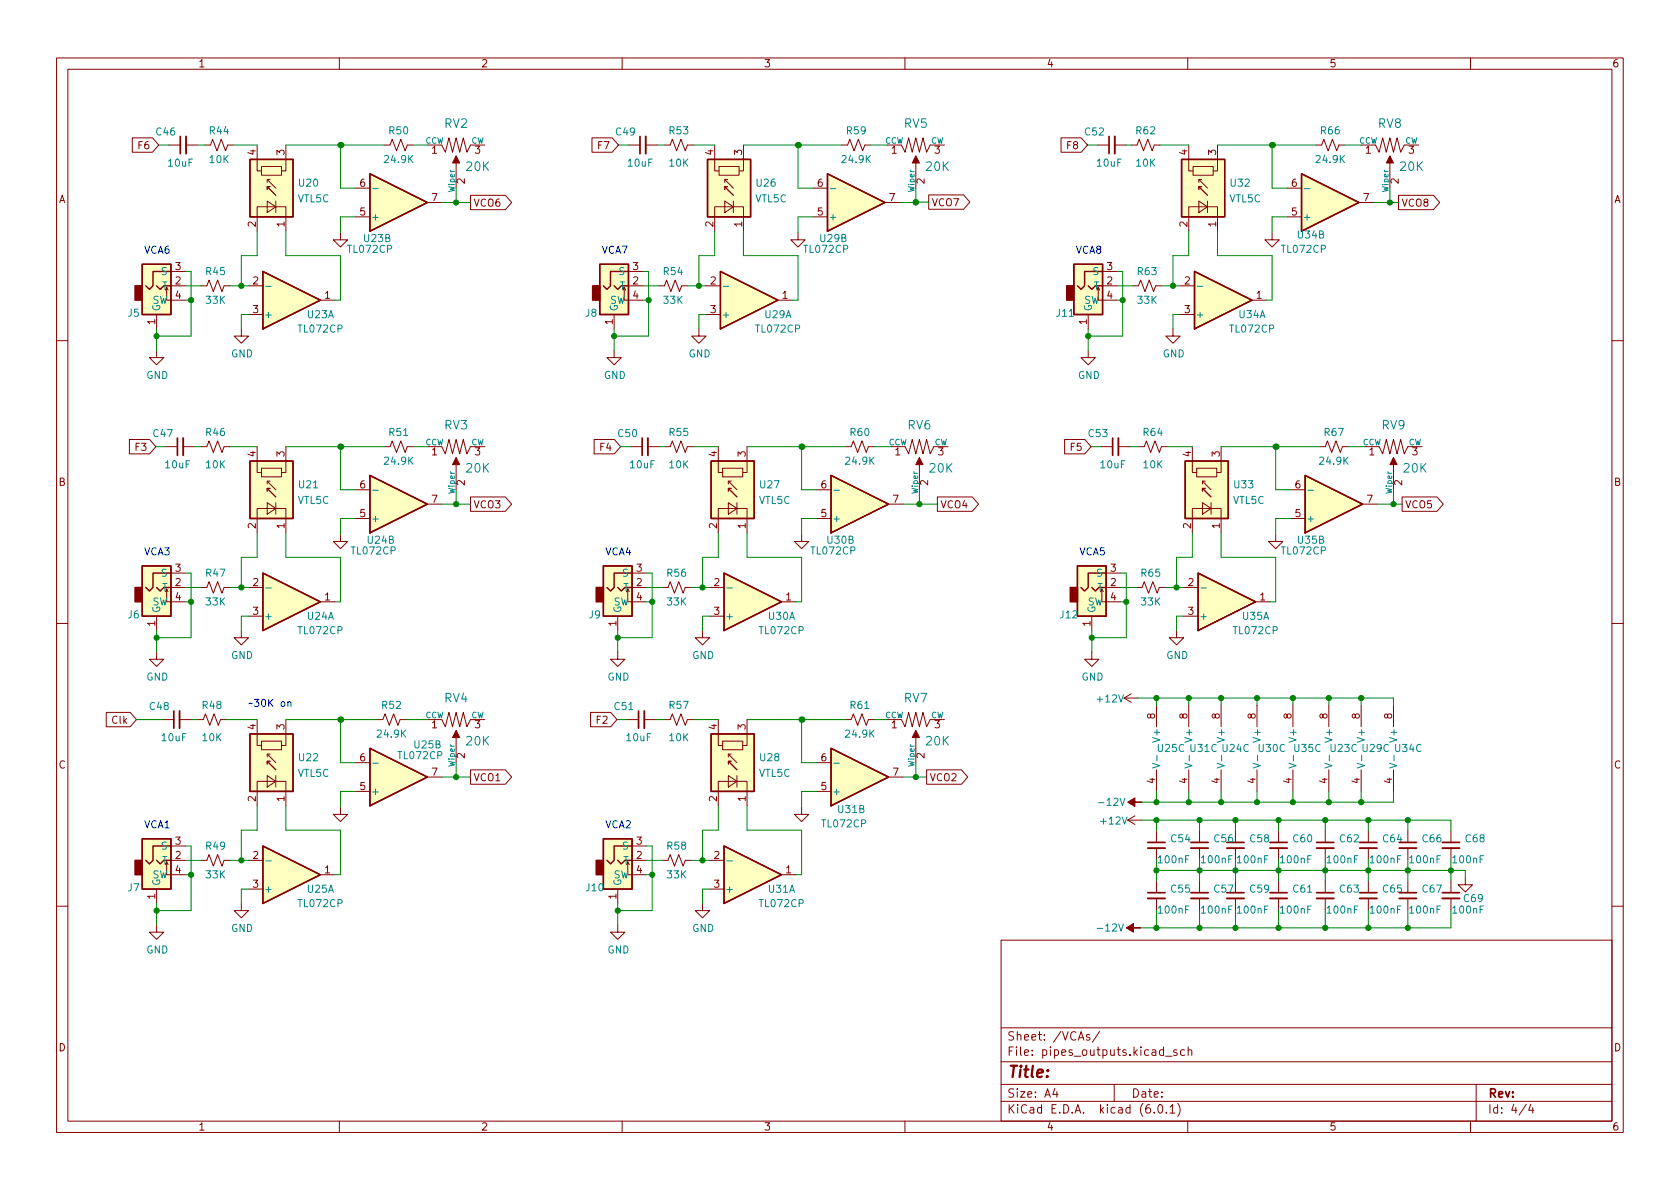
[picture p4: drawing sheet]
<svg xmlns="http://www.w3.org/2000/svg" width="297mm" height="210mm" viewBox="0 0 297 210" stroke-linecap="round" stroke-linejoin="round" font-family="sans-serif">
<g fill="none" stroke="#840000" stroke-width=".18">
<path d="M10 10.2h277v190.1h-277zM12 12.2h273v186.1h-273zM60 10.2v2M110 10.2v2M160 10.2v2M210 10.2v2M260 10.2v2M23.4 24.4h3.6l1.1 1.2-1.1 1.3h-3.6zM29.8 25.6h2.1M32.9 25.6h2M36.2 25.6h1l.4-1 .8 2.1 .7-2.1 .8 2.1 .4-1.1h1M45.5 25.6v4.6h.7"/>
<path d="M46.2 29.5h3.6v1.5h-3.6zM47.2 35.6l1.6 1-1.6 1zM47.2 33l1.6 1.5M47.2 31.7l1.6 1.6M47.8 33h-.6v.5M47.8 31.7h-.6v.6M48.8 35.6v2M50.5 25.6v4.6h-.7M62.9 38.3h2.5M62.9 33.3h2.5M67.9 25.6h1.1l.3-1 .8 2.1 .8-2.1 .7 2.1 .4-1.1h1M75.6 25.6h2.5l.6 1.3 .7-2.5 .6 2.5 .6-2.5 .7 2.5 .6-2.5 .6 2.5 .7-1.3h2.5"/>
<path d="M75.6 35.8h2.5M80.6 28.8v4.5M83.2 34.5h6.2l1.1 1.3-1.1 1.3h-6.2zM104.7 24.4h3.5l1.1 1.2-1.1 1.3h-3.5zM111.1 25.6h2.1M114.2 25.6h2M117.5 25.6h1l.4-1 .7 2.1 .8-2.1 .8 2.1 .3-1.1h1.1M126.4 25.6v4.6h.7M127.1 29.5h3.6v1.5h-3.6zM128.1 35.6l1.6 1-1.6 1zM128.1 33l1.6 1.5M128.1 31.7l1.6 1.6"/>
<path d="M128.7 33h-.6v.5M128.7 31.7h-.6v.6M129.7 35.6v2M131.4 25.6v4.6h-.7M143.8 38.3h2.5M143.8 33.3h2.5M148.8 25.6h1.1l.3-1 .8 2.1 .8-2.1 .7 2.1 .4-1.1h1M156.5 35.8h2.5M156.8 25.6h2.6l.6 1.3 .7-2.5 .6 2.5 .6-2.5 .7 2.5 .6-2.5 .6 2.5 .7-1.3h2.5M161.9 28.8v4.5M164.2 34.5h6.2l1.1 1.2-1.1 1.3h-6.2zM187.6 24.4h3.6l1.1 1.2-1.1 1.3h-3.6z"/>
<path d="M194.1 25.6h2M197.1 25.6h2M200 25.6h1l.4-1 .8 2.1 .7-2.1 .8 2.1 .4-1.1h1M210.2 25.6v4.6h.7M210.9 29.5h3.6v1.5h-3.6zM212 35.6l1.5 1-1.5 1zM212 33l1.5 1.5M212 31.7l1.5 1.6M212.5 33h-.5v.5M212.5 31.7h-.5v.6M213.5 35.6v2M215.3 25.6v4.6h-.8"/>
<path d="M227.6 38.3h2.5M227.6 33.3h2.5M232.7 25.6h1l.4-1 .7 2.1 .8-2.1 .7 2.1 .4-1.1h1M240.3 35.8h2.5M240.7 25.6h2.5l.6 1.3 .7-2.5 .6 2.5 .6-2.5 .7 2.5 .6-2.5 .6 2.5 .7-1.3h2.5M245.7 28.8v4.5M247.3 34.5h6.1l1.1 1.3-1.1 1.3h-6.1zM27.7 55.6v2.6M29.2 51.3l.3-.5v2.3h3.3M30.2 50.5h2.6M30.2 48h2.6M35.6 50.5h1l.4-1 .7 2.1 .8-2.1 .7 2.1 .4-1.1h1"/>
<path d="M42.7 58.2v1.2h1.2l-1.2 1.3-1.3-1.3h1.3M43.9 50.5h2.6M43.9 55.6h2.6M45.5 40.9v-4.3h5v4.3M56.6 53.1h2.6M60.2 41.1v1.3h1.3l-1.3 1.3-1.3-1.3h1.3M108.6 55.6v2.6M110.1 51.3l.3-.5v2.3h3.3M111.1 50.5h2.6M111.1 48h2.6M116.5 50.5h1l.4-1 .7 2.1 .8-2.1 .7 2.1 .4-1.1h1M123.6 58.2v1.2h1.2l-1.2 1.3-1.3-1.3h1.3"/>
<path d="M124.8 50.5h2.6M124.8 55.6h2.6M126.4 40.9v-4.3h5v4.3M137.5 53.1h2.6M141.1 41.1v1.3h1.3l-1.3 1.3-1.3-1.3h1.3M192.4 55.6v2.6M193.9 51.3l.3-.5v2.3h3.3M194.9 50.5h2.6M194.9 48h2.6M200.3 50.5h1l.4-1 .7 2.1 .8-2.1 .8 2.1 .3-1.1h1.1M207.4 58.2v1.2h1.3l-1.3 1.3-1.3-1.3h1.3M208.7 50.5h2.5"/>
<path d="M208.7 55.6h2.5M210.2 40.9v-4.3h5.1v4.3M221.4 53.1h2.5M224.9 41.1v1.3h1.3l-1.3 1.3-1.3-1.3h1.3M10 60.2h2M22.9 77.7h3.5l1.2 1.3-1.2 1.3h-3.5zM27.7 62v1.2h1.3l-1.3 1.3-1.3-1.3h1.3M29.3 79h2.1M32.4 79h2M35.6 79h1l.4-1 .7 2 .8-2 .7 2 .4-1h1M45.5 79v4.6h.7M50.5 79v4.6h-.7"/>
<path d="M67.9 79h1.1l.3-1 .8 2 .8-2 .7 2 .4-1h1M75.6 79h2.5l.6 1.3 .7-2.6 .6 2.6 .6-2.6 .7 2.6 .6-2.6 .6 2.6 .7-1.3h2.5M105 77.7h3.6l1.1 1.3-1.1 1.3h-3.6zM108.6 62v1.2h1.3l-1.3 1.3-1.3-1.3h1.3M111.5 79h2M114.6 79h2M117.5 79h1l.4-1 .7 2 .8-2 .8 2 .3-1h1.1M127 79v4.6h.8M132.1 79v4.6h-.8M149.5 79h1l.4-1 .7 2 .8-2 .8 2 .3-1h1.1M157.5 79h2.5l.7 1.3 .6-2.6 .6 2.6 .7-2.6 .6 2.6 .6-2.6 .7 2.6 .6-1.3h2.5M188.2 77.7h3.6l1.1 1.3-1.1 1.3h-3.6z"/>
<path d="M192.4 62v1.2h1.3l-1.3 1.3-1.3-1.3h1.3M194.7 79h2M197.7 79h2.1M201.3 79h1l.4-1 .8 2 .7-2 .8 2 .4-1h1M210.8 79v4.6h.8M215.9 79v4.6h-.8M233.3 79h1l.4-1 .8 2 .7-2 .8 2 .4-1h1M241.3 79h2.5l.7 1.3 .6-2.6 .6 2.6 .7-2.6 .6 2.6 .6-2.6 .7 2.6 .6-1.3h2.6M285 60.2h2M45.5 94.2v-4.3h5v4.3M46.2 82.8h3.6v1.5h-3.6zM47.2 88.9l1.6 1-1.6 1z"/>
<path d="M47.2 86.4l1.6 1.5M47.2 85.1l1.6 1.5M47.8 86.4h-.6v.5M47.8 85.1h-.6v.5M48.8 88.9v2M60.2 94.5v1.3h1.3l-1.3 1.2-1.3-1.2h1.3M62.9 91.7h2.5M62.9 86.6h2.5M75.6 89.1h2.5M80.6 82.2v4.4M83.2 87.9h6.2l1.1 1.2-1.1 1.3h-6.2zM127 94.2v-4.3h5.1v4.3"/>
<path d="M127.8 82.8h3.5v1.5h-3.5zM128.8 88.9l1.5 1-1.5 1zM128.8 86.4l1.5 1.5M128.8 85.1l1.5 1.5M129.3 86.4h-.5v.5M129.3 85.1h-.5v.5M130.3 88.9v2M141.7 94.5v1.3h1.3l-1.3 1.2-1.2-1.2h1.2M144.4 91.7h2.5M144.4 86.6h2.5M157.1 89.1h2.5M162.6 82.2v4.4"/>
<path d="M165.7 87.9h6.2l1.1 1.2-1.1 1.3h-6.2zM210.8 94.2v-4.3h5.1v4.3M211.6 82.8h3.5v1.5h-3.5zM212.6 88.9l1.5 1-1.5 1zM212.6 86.4l1.5 1.5M212.6 85.1l1.5 1.5M213.1 86.4h-.5v.5M213.1 85.1h-.5v.5M214.1 88.9v2M225.6 94.5v1.3h1.2l-1.2 1.2-1.3-1.2h1.3M228.2 91.7h2.6M228.2 86.6h2.6"/>
<path d="M240.9 89.1h2.6M246.4 82.2v4.4M247.9 87.9h6.2l1.1 1.2-1.1 1.3h-6.2zM10 110.2h2M27.7 115.3v1.3h1.3l-1.3 1.3-1.3-1.3h1.3M27.7 109v2.5M29.2 104.6l.3-.5v2.3h3.3M30.2 103.9h2.6M30.2 101.3h2.6M35.6 103.9h1l.4-1 .7 2 .8-2 .7 2 .4-1h1M42.7 111.5v1.3h1.2l-1.2 1.2-1.3-1.2h1.3M43.9 103.9h2.6"/>
<path d="M43.9 109h2.6M56.6 106.4h2.6M109.2 115.3v1.3h1.3l-1.3 1.3-1.3-1.3h1.3M109.2 109v2.5M110.7 104.6l.3-.5v2.3h3.3M111.8 103.9h2.5M111.8 101.3h2.5M117.1 103.9h1l.4-1 .8 2 .7-2 .8 2 .4-1h1M124.2 111.5v1.3h1.3l-1.3 1.2-1.3-1.2h1.3M125.5 103.9h2.5M125.5 109h2.5M138.2 106.4h2.5"/>
<path d="M193 115.3v1.3h1.3l-1.3 1.3-1.2-1.3h1.2M193 109v2.5M194.6 104.6l.2-.5v2.3h3.3M195.6 103.9h2.5M195.6 101.3h2.5M200.9 103.9h1l.4-1 .8 2 .7-2 .8 2 .4-1h1M208 111.5v1.3h1.3l-1.3 1.2-1.2-1.2h1.2M209.3 103.9h2.5M209.3 109h2.5M222 106.4h2.5M285 110.2h2M18.8 126h4.2l1.1 1.2-1.1 1.3h-4.2z"/>
<path d="M28.7 127.2h2M31.7 127.2h2.1M34.9 127.2h1l.4-1 .8 2.1 .7-2.1 .8 2.1 .4-1.1h1M45.5 127.2v4.6h.7M46.2 131.1h3.6v1.5h-3.6zM47.2 137.2l1.6 1-1.6 1zM47.2 134.6l1.6 1.5M47.2 133.3l1.6 1.6M47.8 134.6h-.6v.5M47.8 133.3h-.6v.6M48.8 137.2v2M50.5 127.2v4.6h-.7"/>
<path d="M62.9 139.9h2.5M62.9 134.9h2.5M66.7 127.2h1l.4-1 .7 2.1 .8-2.1 .8 2.1 .3-1.1h1.1M75.6 127.2h2.5l.6 1.3 .7-2.5 .6 2.5 .6-2.5 .7 2.5 .6-2.5 .6 2.5 .7-1.3h2.5M75.6 137.4h2.5M80.6 130.4v4.5M83.2 136.1h6.2l1.1 1.3-1.1 1.3h-6.2zM104.4 126h3.6l1.1 1.2-1.1 1.3h-3.6zM110.9 127.2h2M113.9 127.2h2.1M117.5 127.2h1l.4-1 .7 2.1 .8-2.1 .8 2.1 .3-1.1h1.1M127 127.2v4.6h.8"/>
<path d="M127.8 131.1h3.5v1.5h-3.5zM128.8 137.2l1.5 1-1.5 1zM128.8 134.6l1.5 1.5M128.8 133.3l1.5 1.6M129.3 134.6h-.5v.5M129.3 133.3h-.5v.6M130.3 137.2v2M132.1 127.2v4.6h-.8M144.4 139.9h2.5M144.4 134.9h2.5M149.5 127.2h1l.4-1 .7 2.1 .8-2.1 .8 2.1 .3-1.1h1.1M156.8 127.2h2.6l.6 1.3 .7-2.5 .6 2.5 .6-2.5 .7 2.5 .6-2.5 .6 2.5 .7-1.3h2.5"/>
<path d="M157.1 137.4h2.5M161.9 130.4v4.5M163.8 136.1h6.2l1.1 1.3-1.1 1.3h-6.2zM198.8 123.4l1.2 .8M198.8 123.4h2.5M200 122.7l-1.2 .7M204.5 124.7v3.8M204.5 136.1v3.8M210.2 124.7v3.8M210.2 136.1v3.8M215.9 124.7v3.8M215.9 136.1v3.8"/>
<path d="M222.2 124.7v3.8M222.2 136.1v3.8M228.6 124.7v3.8M228.6 136.1v3.8M234.9 124.7v3.8M234.9 136.1v3.8M240.7 124.7v3.8M240.7 136.1v3.8M246.4 124.7v3.8M246.4 136.1v3.8M27.7 157.2v2.6M29.2 152.9l.3-.5v2.3h3.3"/>
<path d="M30.2 152.1h2.6M30.2 149.6h2.6M35.6 152.1h1l.4-1 .7 2.1 .8-2.1 .7 2.1 .4-1.1h1M42.7 159.8v1.2h1.2l-1.2 1.3-1.3-1.3h1.3M43.9 152.1h2.6M43.9 157.2h2.6M45.5 142.5v-4.3h5v4.3M56.6 154.7h2.6M60.2 142.7v1.3h1.3l-1.3 1.3-1.3-1.3h1.3M109.2 157.2v2.6M110.7 152.9l.3-.5v2.3h3.3M111.8 152.1h2.5"/>
<path d="M111.8 149.6h2.5M117.1 152.1h1l.4-1 .8 2.1 .7-2.1 .8 2.1 .4-1.1h1M124.2 159.8v1.2h1.3l-1.3 1.3-1.3-1.3h1.3M125.5 152.1h2.5M125.5 157.2h2.5M127 142.5v-4.3h5.1v4.3M138.2 154.7h2.5M141.7 142.7v1.3h1.3l-1.3 1.3-1.2-1.3h1.2M199.4 145l1.3 .8M199.4 145h2.5M200.7 144.3l-1.3 .7M204.5 146.9v2.1"/>
<path d="M204.5 150v2M204.5 155.8v2.1M204.5 158.9v2M212.1 146.9v2.1M212.1 150v2M212.1 155.8v2.1M212.1 158.9v2M218.4 146.9v2.1M218.4 150v2M218.4 155.8v2.1M218.4 158.9v2M226.1 146.9v2.1"/>
<path d="M226.1 150v2M226.1 155.8v2.1M226.1 158.9v2M234.3 146.9v2.1M234.3 150v2M234.3 155.8v2.1M234.3 158.9v2M241.9 146.9v2.1M241.9 150v2M241.9 155.8v2.1M241.9 158.9v2M248.9 146.9v2.1"/>
<path d="M248.9 150v2M248.9 155.8v2.1M248.9 158.9v2M256.5 146.9v2.1M256.5 150v2M256.5 155.8v2.1M256.5 158.9v2M259.1 155.2v1.3h1.2l-1.2 1.2-1.3-1.2h1.3M10 160.2h2M27.7 163.6v1.2h1.3l-1.3 1.3-1.3-1.3h1.3M109.2 163.6v1.2h1.3l-1.3 1.3-1.3-1.3h1.3M177 166.3h108v32h-108z"/>
<path d="M285 160.2h2M60 198.3v2M110 198.3v2M160 198.3v2M177 194.8h108M177 191.8h108M177 187.8h108M177 181.8h108M186.5 192.5l-.4 1h1M186.9 193v1M192.6 183l-.3-.1-.2 .2v.3l.5 .1v.4h-.5M194.4 182.4l-1.3 1.9"/>
<path d="M197 191.8v3M204.1 196.7v.1M204.9 195.4l.2-.1a.81 .81 0 0 1 .6 .7 .81 .81 0 0 1-.3 .8h-.2a.81 .81 0 0 1-.6-.6 .81 .81 0 0 1 .3-.8zM206.1 186.8h1.1M206.2 196.7v.1M206.9 195.8l.4-.5v1.5M206.9 196.8h.8M208.1 185.7l-.4-.1-.2 .2 .1 .3 .5 .1v.4h-.6M208.2 195.1a1.72 1.72 0 0 1 0 2.3M209.4 185.7l-.4-.1-.3 .3v.4l.2 .3h.5M210 198.3v2M210.1 185.8l.2-.2 .3 .1 .1 .9"/>
<path d="M210.1 185.1v1.5M260 198.3v2M261 191.8v6.5M269.9 195.3l-1.3 1.9M270.6 195.3l-.3 1h.9M271 195.8v1"/>
</g>
<g fill="none" stroke="#008484" stroke-width=".18">
<path d="M65.9 33.4h1M146.8 33.4h1M230.6 33.4h1M47 50.6h1M127.9 50.6h1M211.7 50.6h1M65.9 86.7h1M147.4 86.7h1M231.3 86.7h.9M47 104h1M128.5 104h1M212.3 104h1"/>
<path d="M65.9 135h1M147.4 135h1M203.8 135l1.2 .4-1.2 .4M204.6 133.6v.9M209.5 135l1.3 .4-1.3 .4M210.3 133.6v.9M215.2 135l1.3 .4-1.3 .4M216 133.6v.9M221.6 135l1.2 .4-1.2 .4M222.3 133.6v.9M227.9 135l1.3 .4-1.3 .4M228.7 133.6v.9"/>
<path d="M234.3 135l1.2 .4-1.2 .4M235 133.6v.9M240 135l1.2 .4-1.2 .4M240.8 133.6v.9M245.7 135l1.3 .4-1.3 .4M246.5 133.6v.9M47 152.2h1M128.5 152.2h1"/>
</g>
<g fill="#ffffc2" stroke="#ffffc2" stroke-width=".18">
<path d="M125.7 81.5h7.6v10.2h-7.6z"/>
<path d="M106 46.7h5.1v8.9h-5.1z"/>
<path d="M65.4 84.1l10.2 5-10.2 5.1z"/>
<path d="M190.5 100.1h5.1v8.9h-5.1z"/>
<path d="M127.4 48l10.1 5.1-10.1 5.1z"/>
<path d="M125.1 28.2h7.6v10.1h-7.6z"/>
<path d="M44.2 81.5h7.6v10.2h-7.6z"/>
<path d="M106.7 148.3h5.1v8.9h-5.1z"/>
<path d="M25.1 46.7h5.1v8.9h-5.1z"/>
<path d="M128 149.6l10.2 5.1-10.2 5.1z"/>
<path d="M106.7 100.1h5.1v8.9h-5.1z"/>
<path d="M211.8 101.3l10.2 5.1-10.2 5.1z"/>
<path d="M65.4 132.3l10.2 5.1-10.2 5.1z"/>
<path d="M44.2 28.2h7.6v10.1h-7.6z"/>
<path d="M46.5 48l10.1 5.1-10.1 5.1z"/>
<path d="M65.4 30.7l10.2 5.1-10.2 5.1z"/>
<path d="M146.9 84.1l10.2 5-10.2 5.1z"/>
<path d="M146.3 30.7l10.2 5.1-10.2 5.1z"/>
<path d="M209.5 81.5h7.7v10.2h-7.7z"/>
<path d="M230.8 84.1l10.1 5-10.1 5.1z"/>
<path d="M189.9 46.7h5v8.9h-5z"/>
<path d="M208.9 28.2h7.6v10.1h-7.6z"/>
<path d="M211.2 48l10.2 5.1-10.2 5.1z"/>
<path d="M230.1 30.7l10.2 5.1-10.2 5.1z"/>
<path d="M146.9 132.3l10.2 5.1-10.2 5.1z"/>
<path d="M125.7 129.8h7.6v10.1h-7.6z"/>
<path d="M128 101.3l10.2 5.1-10.2 5.1z"/>
<path d="M25.1 148.3h5.1v8.9h-5.1z"/>
<path d="M46.5 149.6l10.1 5.1-10.1 5.1z"/>
<path d="M25.1 100.1h5.1v8.9h-5.1z"/>
<path d="M44.2 129.8h7.6v10.1h-7.6z"/>
<path d="M46.5 101.3l10.1 5.1-10.1 5.1z"/>
</g>
<g fill="none" stroke="#840000" stroke-width=".25">
<path d="M44.2 28.2h7.6v10.1h-7.6zM65.4 30.7l10.2 5.1-10.2 5.1zM125.1 28.2h7.6v10.1h-7.6zM146.3 30.7l10.2 5.1-10.2 5.1zM208.9 28.2h7.6v10.1h-7.6zM230.1 30.7l10.2 5.1-10.2 5.1zM25.1 46.7h5.1v8.9h-5.1zM27.7 50.5l.6 .7 .7-.7h1.2M30.2 48h-3.1v2.5l-.7 .7-.6-.7M46.5 48l10.1 5.1-10.1 5.1zM106 46.7h5.1v8.9h-5.1zM108.6 50.5l.6 .7 .7-.7h1.2"/>
<path d="M111.1 48h-3.2v2.5l-.6 .7-.6-.7M127.4 48l10.1 5.1-10.1 5.1zM189.9 46.7h5v8.9h-5zM192.4 50.5l.6 .7 .7-.7h1.2M194.9 48h-3.1v2.5l-.7 .7-.6-.7M211.2 48l10.2 5.1-10.2 5.1zM44.2 81.5h7.6v10.2h-7.6zM65.4 84.1l10.2 5-10.2 5.1zM125.7 81.5h7.6v10.2h-7.6zM146.9 84.1l10.2 5-10.2 5.1zM209.5 81.5h7.7v10.2h-7.7zM230.8 84.1l10.1 5-10.1 5.1z"/>
<path d="M25.1 100.1h5.1v8.9h-5.1zM27.7 103.9l.6 .6 .7-.6h1.2M30.2 101.3h-3.1v2.6l-.7 .6-.6-.6M46.5 101.3l10.1 5.1-10.1 5.1zM106.7 100.1h5.1v8.9h-5.1zM109.2 103.9l.7 .6 .6-.6h1.3M111.8 101.3h-3.2v2.6l-.7 .6-.6-.6M128 101.3l10.2 5.1-10.2 5.1zM190.5 100.1h5.1v8.9h-5.1zM193 103.9l.7 .6 .6-.6h1.3M195.6 101.3h-3.2v2.6l-.6 .6-.7-.6M211.8 101.3l10.2 5.1-10.2 5.1z"/>
<path d="M44.2 129.8h7.6v10.1h-7.6zM65.4 132.3l10.2 5.1-10.2 5.1zM125.7 129.8h7.6v10.1h-7.6zM146.9 132.3l10.2 5.1-10.2 5.1zM25.1 148.3h5.1v8.9h-5.1zM27.7 152.1l.6 .7 .7-.7h1.2M30.2 149.6h-3.1v2.5l-.7 .7-.6-.7M46.5 149.6l10.1 5.1-10.1 5.1zM106.7 148.3h5.1v8.9h-5.1zM109.2 152.1l.7 .7 .6-.7h1.3M111.8 149.6h-3.2v2.5l-.7 .7-.6-.7M128 149.6l10.2 5.1-10.2 5.1z"/>
</g>
<g fill="none" stroke="#840000" stroke-width=".33">
<path d="M32.9 24.1v3.1M114.2 24.1v3.1M197.1 24.1v3.1M32.4 77.5v3M114.6 77.5v3M197.7 77.5v3M31.7 125.7v3.1M113.9 125.7v3.1M202.9 158.9h3.1M202.9 150h3.1M210.6 158.9h3M210.6 150h3"/>
<path d="M216.9 158.9h3.1M216.9 150h3.1M224.5 158.9h3.1M224.5 150h3.1M232.8 158.9h3M232.8 150h3M240.4 158.9h3.1M240.4 150h3.1M247.4 158.9h3M247.4 150h3M255 158.9h3.1M255 150h3.1"/>
</g>
<g fill="none" stroke="#840000" stroke-width=".3">
<path d="M31.9 24.1v3.1M113.2 24.1v3.1M196.1 24.1v3.1M31.4 77.5v3M113.5 77.5v3M196.7 77.5v3M30.7 125.7v3.1M112.9 125.7v3.1M202.9 157.9h3.1M202.9 149h3.1M210.6 157.9h3M210.6 149h3"/>
<path d="M216.9 157.9h3.1M216.9 149h3.1M224.5 157.9h3.1M224.5 149h3.1M232.8 157.9h3M232.8 149h3M240.4 157.9h3.1M240.4 149h3.1M247.4 157.9h3M247.4 149h3M255 157.9h3.1M255 149h3.1"/>
</g>
<g fill="#840000" stroke="#840000" stroke-width=".25">
<path d="M104.8 50.5h1.2v2.6h-1.2z"/>
<path d="M189.2 103.9h1.3v2.5h-1.3z"/>
<path d="M105.4 152.1h1.3v2.6h-1.3z"/>
<path d="M23.9 50.5h1.2v2.6h-1.2z"/>
<path d="M105.4 103.9h1.3v2.5h-1.3z"/>
<path d="M188.6 50.5h1.3v2.6h-1.3z"/>
<path d="M23.9 152.1h1.2v2.6h-1.2z"/>
<path d="M23.9 103.9h1.2v2.5h-1.2z"/>
</g>
<g fill="#840000" stroke="#840000" stroke-width=".18">
<path d="M199.1 164.1l1.3-.8v.8h1.3h-1.3v.7z"/>
<path d="M80.6 80.9l.7 1.3h-1.3z"/>
<path d="M199.4 141.9l1.3-.8v.8h1.2h-1.2v.7z"/>
<path d="M80.6 129.2l.7 1.2h-1.3z"/>
<path d="M80.6 27.6l.7 1.2h-1.3z"/>
<path d="M161.9 27.6l.7 1.2h-1.3z"/>
<path d="M162.6 80.9l.6 1.3h-1.3z"/>
<path d="M246.4 80.9l.6 1.3h-1.3z"/>
<path d="M245.7 27.6l.7 1.2h-1.3z"/>
<path d="M161.9 129.2l.7 1.2h-1.3z"/>
</g>
<path d="M50.9 124.2l.2-.1h.3l.1 .8" fill="none" stroke="#0000c2" stroke-width=".18"/>
<g fill="none" stroke="#008400" stroke-width=".18">
<path d="M28.1 25.6h1.7M34.9 25.6h1.3M41.3 25.6h4.2M50.5 25.6h17.4M60.2 25.6v7.7h2.7M62.9 38.3h-2.7v2.8M73 25.6h2.6M78.1 35.8h5.1M80.6 33.3v2.5M109.3 25.6h1.8M116.2 25.6h1.3M122.6 25.6h3.8"/>
<path d="M131.4 25.6h17.4M141.1 25.6v7.7h2.7M143.8 38.3h-2.7v2.8M153.9 25.6h2.9M161.9 33.3v2.5h-2.9M161.9 35.7h2.3M192.3 25.6h1.8M199.1 25.6h.9M205.1 25.6h5.1M215.3 25.6h17.4M224.9 25.6v7.7h2.7M227.6 38.3h-2.7v2.8"/>
<path d="M237.7 25.6h3M242.8 35.8h4.5M245.7 33.3v2.5M27.7 58.2v3.8M32.8 48h1v11.4h-6.1M32.8 50.5h2.8M32.8 53.1h1M40.6 50.5h3.3M43.9 55.6h-1.2v2.6M45.5 40.9v4.3h-2.8v5.3M50.5 40.9v4.3h9.7v7.9h-1M108.6 58.2v3.8"/>
<path d="M113.7 50.5h2.8M113.7 53.1h1M113.7 48h1v11.4h-6.1M121.5 50.5h3.3M124.8 55.6h-1.2v2.6M126.4 40.9v4.3h-2.8v5.3M131.4 40.9v4.3h9.7v7.9h-1M192.4 58.2v3.8M197.5 50.5h2.8M197.5 53.1h1M197.5 48h1v11.4h-6.1M205.4 50.5h3.3"/>
<path d="M208.7 55.6h-1.3v2.6M210.2 40.9v4.3h-2.8v5.3M215.3 40.9v4.3h9.6v7.9h-1M27.6 79h1.7M34.4 79h1.2M40.6 79h4.9M50.5 79h17.4M60.2 79v7.6h2.7M73 79h2.6M109.7 79h1.8M116.6 79h.9M122.6 79h4.4"/>
<path d="M132.1 79h17.4M141.7 79v7.6h2.7M154.6 79h2.9M192.9 79h1.8M199.8 79h1.5M206.4 79h4.4M215.9 79h17.4M225.6 79v7.6h2.6M238.4 79h2.9M45.5 94.2v4.3h-2.8v5.4M50.5 94.2v4.3h9.7v7.9h-1M62.9 91.7h-2.7v2.8"/>
<path d="M78.1 89.1h5.1M80.6 86.6v2.5M127 94.2v4.3h-2.8v5.4M132.1 94.2v4.3h9.6v7.9h-1M144.4 91.7h-2.7v2.8M159.6 89.1h6.1M162.6 86.6v2.5M210.8 94.2v4.3h-2.8v5.4M215.9 94.2v4.3h9.7v7.9h-1.1M228.2 91.7h-2.6v2.8M243.5 89.1h4.4M246.4 86.6v2.5"/>
<path d="M27.7 111.5v3.8M32.8 103.9h2.8M32.8 106.4h1M32.8 101.3h1v11.5h-6.1M40.6 103.9h3.3M43.9 109h-1.2v2.5M109.2 111.5v3.8M114.3 103.9h2.8M114.3 106.4h1M114.3 101.3h1v11.5h-6.1M122.2 103.9h3.3M125.5 109h-1.3v2.5"/>
<path d="M193 111.5v3.8M198.1 103.9h2.8M198.1 101.3h1v11.5h-6.1M198.1 106.4h1M206 103.9h3.3M209.3 109h-1.3v2.5M24.1 127.2h4.6M33.8 127.2h1.1M40 127.2h5.5M50.5 127.2h16.2M60.2 127.2v7.7h2.7M62.9 139.9h-2.7v2.8"/>
<path d="M71.8 127.2h3.8M78.1 137.4h5.1M80.6 134.9v2.5M109.1 127.2h1.8M116 127.2h1.5M122.6 127.2h4.4M132.1 127.2h17.4M141.7 127.2v7.7h2.7M144.4 139.9h-2.7v2.8M154.6 127.2h2.2M159.6 137.4h4.2M161.9 134.9v2.5"/>
<path d="M201.3 123.4h45.1v1.3M204.5 123.4v1.3M204.5 139.9v2M210.2 123.4v1.3M210.2 139.9v2M215.9 123.4v1.3M215.9 139.9v2M222.2 123.4v1.3M222.2 139.9v2M228.6 123.4v1.3M228.6 139.9v2M234.9 123.4v1.3"/>
<path d="M234.9 139.9v2M240.7 123.4v1.3M240.7 139.9v2M246.4 139.9v2h-44.5M27.7 159.8v3.8M32.8 149.6h1v11.4h-6.1M32.8 152.1h2.8M32.8 154.7h1M40.6 152.1h3.3M43.9 157.2h-1.2v2.6M45.5 142.5v4.3h-2.8v5.3M50.5 142.5v4.3h9.7v7.9h-1"/>
<path d="M109.2 159.8v3.8M114.3 149.6h1v11.4h-6.1M114.3 152.1h2.8M114.3 154.7h1M122.2 152.1h3.3M125.5 157.2h-1.3v2.6M127 142.5v4.3h-2.8v5.3M132.1 142.5v4.3h9.6v7.9h-1M201.9 145h54.6v1.9M204.5 145v1.9M204.5 152v3.8M204.5 153.9h54.6v1.3"/>
<path d="M212.1 145v1.9M212.1 152v3.8M218.4 145v1.9M218.4 152v3.8M226.1 145v1.9M226.1 152v3.8M234.3 145v1.9M234.3 152v3.8M241.9 145v1.9M241.9 152v3.8M248.9 145v1.9M248.9 152v3.8"/>
<path d="M256.5 152v3.8M204.5 160.9v3.2M212.1 160.9v3.2M218.4 160.9v3.2M226.1 160.9v3.2M234.3 160.9v3.2M241.9 160.9v3.2M248.9 160.9v3.2M256.5 160.9v3.2h-54.8"/>
</g>
<g fill="#008400" stroke="#008400" stroke-width=".18">
<circle cx="218.4" cy="164.1" r=".46"/>
<circle cx="218.4" cy="145" r=".46"/>
<circle cx="226.1" cy="145" r=".46"/>
<circle cx="226.1" cy="164.1" r=".46"/>
<circle cx="218.4" cy="153.9" r=".46"/>
<circle cx="226.1" cy="153.9" r=".46"/>
<circle cx="212.1" cy="145" r=".46"/>
<circle cx="204.5" cy="153.9" r=".46"/>
<circle cx="212.1" cy="153.9" r=".46"/>
<circle cx="210.2" cy="141.9" r=".46"/>
<circle cx="204.5" cy="164.1" r=".46"/>
<circle cx="212.1" cy="164.1" r=".46"/>
<circle cx="204.5" cy="141.9" r=".46"/>
<circle cx="204.5" cy="145" r=".46"/>
<circle cx="234.9" cy="141.9" r=".46"/>
<circle cx="228.6" cy="141.9" r=".46"/>
<circle cx="215.9" cy="141.9" r=".46"/>
<circle cx="222.2" cy="141.9" r=".46"/>
<circle cx="234.9" cy="123.4" r=".46"/>
<circle cx="228.6" cy="123.4" r=".46"/>
<circle cx="240.7" cy="141.9" r=".46"/>
<circle cx="240.7" cy="123.4" r=".46"/>
<circle cx="241.9" cy="153.9" r=".46"/>
<circle cx="248.9" cy="164.1" r=".46"/>
<circle cx="241.9" cy="164.1" r=".46"/>
<circle cx="234.3" cy="153.9" r=".46"/>
<circle cx="234.3" cy="145" r=".46"/>
<circle cx="234.3" cy="164.1" r=".46"/>
<circle cx="241.9" cy="145" r=".46"/>
<circle cx="248.9" cy="145" r=".46"/>
<circle cx="256.5" cy="153.9" r=".46"/>
<circle cx="248.9" cy="153.9" r=".46"/>
<circle cx="208" cy="103.9" r=".46"/>
<circle cx="204.5" cy="123.4" r=".46"/>
<circle cx="215.9" cy="123.4" r=".46"/>
<circle cx="210.2" cy="123.4" r=".46"/>
<circle cx="222.2" cy="123.4" r=".46"/>
<circle cx="193" cy="112.8" r=".46"/>
<circle cx="199.1" cy="106.4" r=".46"/>
<circle cx="33.8" cy="106.4" r=".46"/>
<circle cx="42.7" cy="103.9" r=".46"/>
<circle cx="60.3" cy="79" r=".46"/>
<circle cx="60.2" cy="79" r=".46"/>
<circle cx="80.6" cy="89.1" r=".46"/>
<circle cx="123.6" cy="50.5" r=".46"/>
<circle cx="114.7" cy="53.1" r=".46"/>
<circle cx="108.6" cy="59.4" r=".46"/>
<circle cx="141.2" cy="25.6" r=".46"/>
<circle cx="141.1" cy="25.6" r=".46"/>
<circle cx="42.7" cy="50.5" r=".46"/>
<circle cx="33.8" cy="53.1" r=".46"/>
<circle cx="27.7" cy="59.4" r=".46"/>
<circle cx="80.6" cy="35.8" r=".46"/>
<circle cx="60.3" cy="25.6" r=".46"/>
<circle cx="60.2" cy="25.6" r=".46"/>
<circle cx="162.6" cy="89.1" r=".46"/>
<circle cx="141.7" cy="79" r=".46"/>
<circle cx="141.9" cy="79" r=".46"/>
<circle cx="225.6" cy="79" r=".46"/>
<circle cx="225.7" cy="79" r=".46"/>
<circle cx="246.4" cy="89.1" r=".46"/>
<circle cx="192.4" cy="59.4" r=".46"/>
<circle cx="198.5" cy="53.1" r=".46"/>
<circle cx="207.4" cy="50.5" r=".46"/>
<circle cx="161.9" cy="35.7" r=".46"/>
<circle cx="161.9" cy="35.8" r=".46"/>
<circle cx="245.7" cy="35.8" r=".46"/>
<circle cx="224.9" cy="25.6" r=".46"/>
<circle cx="225" cy="25.6" r=".46"/>
<circle cx="161.9" cy="137.4" r=".46"/>
<circle cx="124.2" cy="103.9" r=".46"/>
<circle cx="141.9" cy="127.2" r=".46"/>
<circle cx="141.7" cy="127.2" r=".46"/>
<circle cx="27.7" cy="161" r=".46"/>
<circle cx="33.8" cy="154.7" r=".46"/>
<circle cx="42.7" cy="152.1" r=".46"/>
<circle cx="60.2" cy="127.2" r=".46"/>
<circle cx="60.3" cy="127.2" r=".46"/>
<circle cx="27.7" cy="112.8" r=".46"/>
<circle cx="109.2" cy="161" r=".46"/>
<circle cx="124.2" cy="152.1" r=".46"/>
<circle cx="115.3" cy="154.7" r=".46"/>
<circle cx="115.3" cy="106.4" r=".46"/>
<circle cx="109.2" cy="112.8" r=".46"/>
<circle cx="80.6" cy="137.4" r=".46"/>
</g>
<text font-size="2.8" fill="#840000" x="178" y="190.6">Title:</text>
<g font-size="2.1" fill="#008484">
<text x="78.6" y="22.6">RV2</text>
<text x="159.9" y="22.6">RV5</text>
<text x="243.7" y="22.6">RV8</text>
<text x="82.5" y="30.2">20K</text>
<text x="163.8" y="30.2">20K</text>
<text x="247.6" y="30.2">20K</text>
<text x="78.6" y="75.9">RV3</text>
<text x="160.5" y="75.9">RV6</text>
<text x="244.3" y="75.9">RV9</text>
<text x="82.5" y="83.6">20K</text>
<text x="164.4" y="83.6">20K</text>
<text x="248.2" y="83.6">20K</text>
<text x="78.6" y="124.2">RV4</text>
<text x="159.9" y="124.2">RV7</text>
<text x="82.5" y="131.8">20K</text>
<text x="163.8" y="131.8">20K</text>
</g>
<g font-size="2.1" fill="#840000">
<text x="178" y="184">Sheet: /VCAs/</text>
<text x="178" y="186.7">File: pipes_outputs.kicad_sch</text>
<text x="178" y="196.9">KiCad E.D.A. kicad (6.0.1)</text>
<text x="178" y="194.1">Size: A4</text>
<text x="200" y="194.1">Date:</text>
<text x="263" y="194.1">Rev:</text>
<text x="263" y="196.9">Id: 4/4</text>
</g>
<g font-size="1.8" fill="#840000">
<text x="35" y="11.9">1</text>
<text x="85" y="11.9">2</text>
<text x="135" y="11.9">3</text>
<text x="185" y="11.9">4</text>
<text x="235" y="11.9">5</text>
<text x="285" y="11.9">6</text>
<text x="24.6" y="26.4">F6</text>
<text x="45.2" y="27.4" transform="rotate(-90 45.2 27.4)">4</text>
<text x="50.3" y="27.4" transform="rotate(-90 50.3 27.4)">3</text>
<text x="76.3" y="27.2">1</text>
<text x="84" y="27.2">3</text>
<text x="105.9" y="26.4">F7</text>
<text x="126.1" y="27.4" transform="rotate(-90 126.1 27.4)">4</text>
<text x="131.2" y="27.4" transform="rotate(-90 131.2 27.4)">3</text>
<text x="157.6" y="27.2">1</text>
<text x="165.2" y="27.2">3</text>
<text x="188.8" y="26.4">F8</text>
<text x="209.9" y="27.4" transform="rotate(-90 209.9 27.4)">4</text>
<text x="215" y="27.4" transform="rotate(-90 215 27.4)">3</text>
<text x="241.4" y="27.2">1</text>
<text x="249.1" y="27.2">3</text>
<text x="10.3" y="35.9">A</text>
<text x="63.6" y="33">6</text>
<text x="76.3" y="35.6">7</text>
<text x="82.2" y="32.5" transform="rotate(-90 82.2 32.5)">2</text>
<text x="144.5" y="33">6</text>
<text x="157.2" y="35.6">7</text>
<text x="163.4" y="32.5" transform="rotate(-90 163.4 32.5)">2</text>
<text x="228.4" y="33">6</text>
<text x="241.1" y="35.6">7</text>
<text x="247.3" y="32.5" transform="rotate(-90 247.3 32.5)">2</text>
<text x="285.3" y="35.9">A</text>
<text x="45.2" y="40.1" transform="rotate(-90 45.2 40.1)">2</text>
<text x="50.3" y="40.1" transform="rotate(-90 50.3 40.1)">1</text>
<text x="63.6" y="38.1">5</text>
<text x="83.7" y="36.5">VCO6</text>
<text x="126.1" y="40.1" transform="rotate(-90 126.1 40.1)">2</text>
<text x="131.2" y="40.1" transform="rotate(-90 131.2 40.1)">1</text>
<text x="144.5" y="38.1">5</text>
<text x="164.7" y="36.5">VCO7</text>
<text x="209.9" y="40.1" transform="rotate(-90 209.9 40.1)">2</text>
<text x="215" y="40.1" transform="rotate(-90 215 40.1)">1</text>
<text x="228.4" y="38.1">5</text>
<text x="247.7" y="36.5">VCO8</text>
<text x="31" y="47.7">3</text>
<text x="111.9" y="47.7">3</text>
<text x="195.7" y="47.7">3</text>
<text x="31" y="50.3">2</text>
<text x="31" y="52.8">4</text>
<text x="44.7" y="50.3">2</text>
<text x="57.4" y="52.8">1</text>
<text x="111.9" y="50.3">2</text>
<text x="111.9" y="52.8">4</text>
<text x="125.6" y="50.3">2</text>
<text x="138.3" y="52.8">1</text>
<text x="195.7" y="50.3">2</text>
<text x="195.7" y="52.8">4</text>
<text x="209.4" y="50.3">2</text>
<text x="222.1" y="52.8">1</text>
<text x="27.4" y="57.4" transform="rotate(-90 27.4 57.4)">1</text>
<text x="44.7" y="55.4">3</text>
<text x="108.3" y="57.4" transform="rotate(-90 108.3 57.4)">1</text>
<text x="125.6" y="55.4">3</text>
<text x="192.2" y="57.4" transform="rotate(-90 192.2 57.4)">1</text>
<text x="209.4" y="55.4">3</text>
<text x="24.1" y="79.7">F3</text>
<text x="45.2" y="80.8" transform="rotate(-90 45.2 80.8)">4</text>
<text x="50.3" y="80.8" transform="rotate(-90 50.3 80.8)">3</text>
<text x="76.3" y="80.5">1</text>
<text x="84" y="80.5">3</text>
<text x="106.2" y="79.7">F4</text>
<text x="126.7" y="80.8" transform="rotate(-90 126.7 80.8)">4</text>
<text x="131.8" y="80.8" transform="rotate(-90 131.8 80.8)">3</text>
<text x="158.3" y="80.5">1</text>
<text x="165.9" y="80.5">3</text>
<text x="189.4" y="79.7">F5</text>
<text x="210.6" y="80.8" transform="rotate(-90 210.6 80.8)">4</text>
<text x="215.6" y="80.8" transform="rotate(-90 215.6 80.8)">3</text>
<text x="242.1" y="80.5">1</text>
<text x="249.7" y="80.5">3</text>
<text x="10.3" y="85.9">B</text>
<text x="63.6" y="86.4">6</text>
<text x="76.3" y="88.9">7</text>
<text x="82.2" y="85.8" transform="rotate(-90 82.2 85.8)">2</text>
<text x="83.7" y="89.9">VCO3</text>
<text x="145.2" y="86.4">6</text>
<text x="157.9" y="88.9">7</text>
<text x="164.1" y="85.8" transform="rotate(-90 164.1 85.8)">2</text>
<text x="166.2" y="89.9">VCO4</text>
<text x="229" y="86.4">6</text>
<text x="241.7" y="88.9">7</text>
<text x="247.9" y="85.8" transform="rotate(-90 247.9 85.8)">2</text>
<text x="248.4" y="89.9">VCO5</text>
<text x="285.3" y="85.9">B</text>
<text x="45.2" y="93.5" transform="rotate(-90 45.2 93.5)">2</text>
<text x="50.3" y="93.5" transform="rotate(-90 50.3 93.5)">1</text>
<text x="63.6" y="91.4">5</text>
<text x="126.7" y="93.5" transform="rotate(-90 126.7 93.5)">2</text>
<text x="131.8" y="93.5" transform="rotate(-90 131.8 93.5)">1</text>
<text x="145.2" y="91.4">5</text>
<text x="210.6" y="93.5" transform="rotate(-90 210.6 93.5)">2</text>
<text x="215.6" y="93.5" transform="rotate(-90 215.6 93.5)">1</text>
<text x="229" y="91.4">5</text>
<text x="31" y="101.1">3</text>
<text x="112.5" y="101.1">3</text>
<text x="196.4" y="101.1">3</text>
<text x="31" y="103.6">2</text>
<text x="31" y="106.2">4</text>
<text x="44.7" y="103.6">2</text>
<text x="57.4" y="106.2">1</text>
<text x="112.5" y="103.6">2</text>
<text x="112.5" y="106.2">4</text>
<text x="126.3" y="103.6">2</text>
<text x="139" y="106.2">1</text>
<text x="196.4" y="103.6">2</text>
<text x="196.4" y="106.2">4</text>
<text x="210.1" y="103.6">2</text>
<text x="222.8" y="106.2">1</text>
<text x="27.4" y="110.7" transform="rotate(-90 27.4 110.7)">1</text>
<text x="44.7" y="108.7">3</text>
<text x="109" y="110.7" transform="rotate(-90 109 110.7)">1</text>
<text x="126.3" y="108.7">3</text>
<text x="192.8" y="110.7" transform="rotate(-90 192.8 110.7)">1</text>
<text x="210.1" y="108.7">3</text>
<text x="19.9" y="128">Clk</text>
<text x="45.2" y="129" transform="rotate(-90 45.2 129)">4</text>
<text x="50.3" y="129" transform="rotate(-90 50.3 129)">3</text>
<text x="76.3" y="128.8">1</text>
<text x="84" y="128.8">3</text>
<text x="105.6" y="128">F2</text>
<text x="126.7" y="129" transform="rotate(-90 126.7 129)">4</text>
<text x="131.8" y="129" transform="rotate(-90 131.8 129)">3</text>
<text x="157.6" y="128.8">1</text>
<text x="165.2" y="128.8">3</text>
<text x="204.2" y="127.1" transform="rotate(-90 204.2 127.1)">8</text>
<text x="209.9" y="127.1" transform="rotate(-90 209.9 127.1)">8</text>
<text x="215.6" y="127.1" transform="rotate(-90 215.6 127.1)">8</text>
<text x="222" y="127.1" transform="rotate(-90 222 127.1)">8</text>
<text x="228.3" y="127.1" transform="rotate(-90 228.3 127.1)">8</text>
<text x="234.7" y="127.1" transform="rotate(-90 234.7 127.1)">8</text>
<text x="240.4" y="127.1" transform="rotate(-90 240.4 127.1)">8</text>
<text x="246.1" y="127.1" transform="rotate(-90 246.1 127.1)">8</text>
<text x="10.3" y="135.9">C</text>
<text x="63.6" y="134.6">6</text>
<text x="76.3" y="137.2">7</text>
<text x="82.2" y="134.1" transform="rotate(-90 82.2 134.1)">2</text>
<text x="145.2" y="134.6">6</text>
<text x="157.9" y="137.2">7</text>
<text x="163.4" y="134.1" transform="rotate(-90 163.4 134.1)">2</text>
<text x="285.3" y="135.9">C</text>
<text x="45.2" y="141.7" transform="rotate(-90 45.2 141.7)">2</text>
<text x="50.3" y="141.7" transform="rotate(-90 50.3 141.7)">1</text>
<text x="63.6" y="139.7">5</text>
<text x="83.7" y="138.1">VCO1</text>
<text x="126.7" y="141.7" transform="rotate(-90 126.7 141.7)">2</text>
<text x="131.8" y="141.7" transform="rotate(-90 131.8 141.7)">1</text>
<text x="145.2" y="139.7">5</text>
<text x="164.3" y="138.1">VCO2</text>
<text x="204.2" y="138.5" transform="rotate(-90 204.2 138.5)">4</text>
<text x="209.9" y="138.5" transform="rotate(-90 209.9 138.5)">4</text>
<text x="215.6" y="138.5" transform="rotate(-90 215.6 138.5)">4</text>
<text x="222" y="138.5" transform="rotate(-90 222 138.5)">4</text>
<text x="228.3" y="138.5" transform="rotate(-90 228.3 138.5)">4</text>
<text x="234.7" y="138.5" transform="rotate(-90 234.7 138.5)">4</text>
<text x="240.4" y="138.5" transform="rotate(-90 240.4 138.5)">4</text>
<text x="246.1" y="138.5" transform="rotate(-90 246.1 138.5)">4</text>
<text x="31" y="149.3">3</text>
<text x="112.5" y="149.3">3</text>
<text x="31" y="151.9">2</text>
<text x="31" y="154.4">4</text>
<text x="44.7" y="151.9">2</text>
<text x="57.4" y="154.4">1</text>
<text x="112.5" y="151.9">2</text>
<text x="112.5" y="154.4">4</text>
<text x="126.3" y="151.9">2</text>
<text x="139" y="154.4">1</text>
<text x="27.4" y="159" transform="rotate(-90 27.4 159)">1</text>
<text x="44.7" y="157">3</text>
<text x="109" y="159" transform="rotate(-90 109 159)">1</text>
<text x="126.3" y="157">3</text>
<text x="10.3" y="185.9">D</text>
<text x="285.3" y="185.9">D</text>
<text x="35" y="199.9">1</text>
<text x="85" y="199.9">2</text>
<text x="135" y="199.9">3</text>
<text x="185" y="199.9">4</text>
<text x="235" y="199.9">5</text>
<text x="285" y="199.9">6</text>
</g>
<g font-size="1.8" fill="#008484">
<text x="27.7" y="23.9">C46</text>
<text x="37.1" y="23.7">R44</text>
<text x="68.9" y="23.7">R50</text>
<text x="109" y="23.9">C49</text>
<text x="118.4" y="23.7">R53</text>
<text x="149.8" y="23.7">R59</text>
<text x="191.9" y="23.9">C52</text>
<text x="200.9" y="23.7">R62</text>
<text x="233.6" y="23.7">R66</text>
<text x="29.8" y="29.5">10uF</text>
<text x="37.1" y="28.8">10K</text>
<text x="68.1" y="28.8">24.9K</text>
<text x="111.1" y="29.5">10uF</text>
<text x="118.4" y="29.5">10K</text>
<text x="149" y="28.8">24.9K</text>
<text x="194" y="29.5">10uF</text>
<text x="200.9" y="29.5">10K</text>
<text x="232.8" y="28.8">24.9K</text>
<text x="52.6" y="35.8">VTL5C</text>
<text x="52.9" y="33">U20</text>
<text x="133.5" y="35.8">VTL5C</text>
<text x="133.8" y="33">U26</text>
<text x="217.4" y="35.8">VTL5C</text>
<text x="217.6" y="33">U32</text>
<text x="65.5" y="39">+</text>
<text x="146.4" y="39">+</text>
<text x="230.3" y="39">+</text>
<text x="61.6" y="44.7">TL072CP</text>
<text x="64.4" y="42.8">U23B</text>
<text x="142.3" y="44.7">TL072CP</text>
<text x="145.1" y="42.8">U29B</text>
<text x="226.7" y="44.7">TL072CP</text>
<text x="229.5" y="42.2">U34B</text>
<text x="26.9" y="53.7">SW</text>
<text x="28.5" y="48.6">S</text>
<text x="28.6" y="51.2">T</text>
<text x="36.5" y="48.6">R45</text>
<text x="36.5" y="53.7">33K</text>
<text x="107.8" y="53.7">SW</text>
<text x="109.4" y="48.6">S</text>
<text x="109.5" y="51.2">T</text>
<text x="117.4" y="48.6">R54</text>
<text x="117.4" y="53.7">33K</text>
<text x="191.6" y="53.7">SW</text>
<text x="193.3" y="48.6">S</text>
<text x="193.4" y="51.2">T</text>
<text x="201.2" y="48.6">R63</text>
<text x="201.2" y="53.7">33K</text>
<text x="22.6" y="56">J5</text>
<text x="28.3" y="55.1" transform="rotate(-90 28.3 55.1)">G</text>
<text x="46.6" y="56.3">+</text>
<text x="52.9" y="58.8">TL072CP</text>
<text x="54.4" y="56.3">U23A</text>
<text x="103.5" y="56">J8</text>
<text x="109.2" y="55.1" transform="rotate(-90 109.2 55.1)">G</text>
<text x="127.5" y="56.3">+</text>
<text x="133.8" y="58.8">TL072CP</text>
<text x="135.3" y="56.3">U29A</text>
<text x="186.9" y="56">J11</text>
<text x="193" y="55.1" transform="rotate(-90 193 55.1)">G</text>
<text x="211.3" y="56.3">+</text>
<text x="217.6" y="58.8">TL072CP</text>
<text x="219.1" y="56.3">U34A</text>
<text x="40.8" y="63.2">GND</text>
<text x="121.7" y="63.2">GND</text>
<text x="205.6" y="63.2">GND</text>
<text x="25.8" y="67">GND</text>
<text x="106.7" y="67">GND</text>
<text x="190.6" y="67">GND</text>
<text x="27.2" y="77.3">C47</text>
<text x="36.5" y="77.1">R46</text>
<text x="68.9" y="77.1">R51</text>
<text x="109.3" y="77.3">C50</text>
<text x="118.4" y="77.1">R55</text>
<text x="150.4" y="77.1">R60</text>
<text x="192.5" y="77.3">C53</text>
<text x="202.2" y="77.1">R64</text>
<text x="234.2" y="77.1">R67</text>
<text x="29.3" y="82.8">10uF</text>
<text x="36.5" y="82.8">10K</text>
<text x="68.1" y="82.2">24.9K</text>
<text x="111.5" y="82.8">10uF</text>
<text x="118.4" y="82.8">10K</text>
<text x="149.7" y="82.2">24.9K</text>
<text x="194.7" y="82.8">10uF</text>
<text x="202.2" y="82.8">10K</text>
<text x="233.5" y="82.2">24.9K</text>
<text x="52.6" y="89.1">VTL5C</text>
<text x="52.9" y="86.3">U21</text>
<text x="134.2" y="89.1">VTL5C</text>
<text x="134.4" y="86.3">U27</text>
<text x="218" y="89.1">VTL5C</text>
<text x="218.3" y="86.3">U33</text>
<text x="65.5" y="92.3">+</text>
<text x="147.1" y="92.3">+</text>
<text x="230.9" y="92.3">+</text>
<text x="28.5" y="102">S</text>
<text x="36.5" y="102">R47</text>
<text x="62.3" y="98">TL072CP</text>
<text x="65" y="96.1">U24B</text>
<text x="110.1" y="102">S</text>
<text x="118" y="102">R56</text>
<text x="143.5" y="98">TL072CP</text>
<text x="146.3" y="96.1">U30B</text>
<text x="193.9" y="102">S</text>
<text x="201.8" y="102">R65</text>
<text x="226.7" y="98">TL072CP</text>
<text x="229.5" y="96.1">U35B</text>
<text x="26.9" y="107.1">SW</text>
<text x="28.6" y="104.5">T</text>
<text x="36.5" y="107.1">33K</text>
<text x="108.4" y="107.1">SW</text>
<text x="110.2" y="104.5">T</text>
<text x="118" y="107.1">33K</text>
<text x="192.2" y="107.1">SW</text>
<text x="194" y="104.5">T</text>
<text x="201.8" y="107.1">33K</text>
<text x="22.6" y="109.3">J6</text>
<text x="28.3" y="108.5" transform="rotate(-90 28.3 108.5)">G</text>
<text x="46.6" y="109.6">+</text>
<text x="52.9" y="112.1">TL072CP</text>
<text x="54.4" y="109.6">U24A</text>
<text x="104.2" y="109.3">J9</text>
<text x="109.9" y="108.5" transform="rotate(-90 109.9 108.5)">G</text>
<text x="128.1" y="109.6">+</text>
<text x="134.4" y="112.1">TL072CP</text>
<text x="135.9" y="109.6">U30A</text>
<text x="187.5" y="109.3">J12</text>
<text x="193.7" y="108.5" transform="rotate(-90 193.7 108.5)">G</text>
<text x="212" y="109.6">+</text>
<text x="218.2" y="112.1">TL072CP</text>
<text x="219.7" y="109.6">U35A</text>
<text x="40.8" y="116.5">GND</text>
<text x="122.4" y="116.5">GND</text>
<text x="206.2" y="116.5">GND</text>
<text x="25.8" y="120.3">GND</text>
<text x="26.5" y="125.5">C48</text>
<text x="35.8" y="125.3">R48</text>
<text x="67.6" y="125.3">R52</text>
<text x="107.4" y="120.3">GND</text>
<text x="108.7" y="125.5">C51</text>
<text x="118.4" y="125.3">R57</text>
<text x="150.4" y="125.3">R61</text>
<text x="191.2" y="120.3">GND</text>
<text x="194.1" y="124.2">+12V</text>
<text x="28.7" y="131.1">10uF</text>
<text x="35.8" y="131.1">10K</text>
<text x="66.9" y="130.4">24.9K</text>
<text x="110.8" y="131.1">10uF</text>
<text x="118.4" y="131.1">10K</text>
<text x="149.7" y="130.4">24.9K</text>
<text x="205.1" y="130.9" transform="rotate(-90 205.1 130.9)">V+</text>
<text x="210.8" y="130.9" transform="rotate(-90 210.8 130.9)">V+</text>
<text x="216.5" y="130.9" transform="rotate(-90 216.5 130.9)">V+</text>
<text x="222.9" y="130.9" transform="rotate(-90 222.9 130.9)">V+</text>
<text x="229.2" y="130.9" transform="rotate(-90 229.2 130.9)">V+</text>
<text x="235.6" y="130.9" transform="rotate(-90 235.6 130.9)">V+</text>
<text x="241.3" y="130.9" transform="rotate(-90 241.3 130.9)">V+</text>
<text x="247" y="130.9" transform="rotate(-90 247 130.9)">V+</text>
<text x="52.6" y="137.4">VTL5C</text>
<text x="52.9" y="134.6">U22</text>
<text x="70.5" y="134.2">TL072CP</text>
<text x="73.3" y="132.3">U25B</text>
<text x="134.2" y="137.4">VTL5C</text>
<text x="134.4" y="134.6">U28</text>
<text x="204.7" y="133">U25C</text>
<text x="210.5" y="133">U31C U24C</text>
<text x="222.6" y="133">U30C</text>
<text x="228.9" y="133">U35C</text>
<text x="235.3" y="133">U23C U29C</text>
<text x="246.7" y="133">U34C</text>
<text x="65.5" y="140.6">+</text>
<text x="147.1" y="140.6">+</text>
<text x="148.2" y="143.8">U31B</text>
<text x="194.6" y="142.5">-12V</text>
<text x="145.4" y="146.3">TL072CP</text>
<text x="194.8" y="145.8">+12V</text>
<text x="207.1" y="148.9">C54</text>
<text x="214.7" y="148.9">C56</text>
<text x="221.1" y="148.9">C58</text>
<text x="228.7" y="148.9">C60</text>
<text x="237" y="148.9">C62</text>
<text x="244.6" y="148.9">C64</text>
<text x="251.6" y="148.9">C66</text>
<text x="259.2" y="148.9">C68</text>
<text x="26.9" y="155.3">SW</text>
<text x="28.5" y="150.2">S</text>
<text x="28.6" y="152.8">T</text>
<text x="36.5" y="150.2">R49</text>
<text x="36.5" y="155.3">33K</text>
<text x="108.4" y="155.3">SW</text>
<text x="110.1" y="150.2">S</text>
<text x="110.2" y="152.8">T</text>
<text x="118" y="150.2">R58</text>
<text x="118" y="155.3">33K</text>
<text x="204.9" y="152.6">100nF</text>
<text x="212.5" y="152.6">100nF</text>
<text x="218.9" y="152.6">100nF</text>
<text x="226.5" y="152.6">100nF</text>
<text x="234.8" y="152.6">100nF</text>
<text x="242.4" y="152.6">100nF</text>
<text x="249.4" y="152.6">100nF</text>
<text x="257" y="152.6">100nF</text>
<text x="22.6" y="157.6">J7</text>
<text x="28.3" y="156.7" transform="rotate(-90 28.3 156.7)">G</text>
<text x="46.6" y="157.9">+</text>
<text x="52.9" y="160.4">TL072CP</text>
<text x="54.4" y="157.9">U25A</text>
<text x="103.7" y="157.6">J10</text>
<text x="109.9" y="156.7" transform="rotate(-90 109.9 156.7)">G</text>
<text x="128.1" y="157.9">+</text>
<text x="134.4" y="160.4">TL072CP</text>
<text x="135.9" y="157.9">U31A</text>
<text x="204.9" y="161.5">100nF</text>
<text x="207.1" y="157.8">C55</text>
<text x="212.5" y="161.5">100nF</text>
<text x="214.7" y="157.8">C57</text>
<text x="218.9" y="161.5">100nF</text>
<text x="221.1" y="157.8">C59</text>
<text x="226.5" y="161.5">100nF</text>
<text x="228.7" y="157.8">C61</text>
<text x="234.8" y="161.5">100nF</text>
<text x="237" y="157.8">C63</text>
<text x="242.4" y="161.5">100nF</text>
<text x="244.6" y="157.8">C65</text>
<text x="249.4" y="161.5">100nF</text>
<text x="251.6" y="157.8">C67</text>
<text x="257" y="161.5">100nF</text>
<text x="258.9" y="159.5">C69</text>
<text x="40.8" y="164.8">GND</text>
<text x="122.4" y="164.8">GND</text>
<text x="194.3" y="164.7">-12V</text>
<text x="25.8" y="168.6">GND</text>
<text x="107.4" y="168.6">GND</text>
</g>
<g font-size="1.8" fill="#0000c2">
<text x="25.5" y="44.9">VCA6</text>
<text x="106.4" y="44.9">VCA7</text>
<text x="190.2" y="44.9">VCA8</text>
<text x="25.5" y="98.2">VCA3</text>
<text x="107" y="98.2">VCA4</text>
<text x="190.9" y="98.2">VCA5</text>
<text x="43.8" y="125">~30K on</text>
<text x="25.5" y="146.5">VCA1</text>
<text x="107" y="146.5">VCA2</text>
</g>
<g font-size="1.4" fill="#008484">
<text x="75.1" y="25.4">CCW</text>
<text x="83.3" y="25.4">CW</text>
<text x="156.4" y="25.4">CCW</text>
<text x="164.6" y="25.4">CW</text>
<text x="240.2" y="25.4">CCW</text>
<text x="248.4" y="25.4">CW</text>
<text x="80.4" y="34" transform="rotate(-90 80.4 34)">Wiper</text>
<text x="161.7" y="34" transform="rotate(-90 161.7 34)">Wiper</text>
<text x="245.5" y="34" transform="rotate(-90 245.5 34)">Wiper</text>
<text x="75.1" y="78.7">CCW</text>
<text x="83.3" y="78.7">CW</text>
<text x="157.1" y="78.7">CCW</text>
<text x="165.2" y="78.7">CW</text>
<text x="240.9" y="78.7">CCW</text>
<text x="249" y="78.7">CW</text>
<text x="80.4" y="87.3" transform="rotate(-90 80.4 87.3)">Wiper</text>
<text x="162.3" y="87.3" transform="rotate(-90 162.3 87.3)">Wiper</text>
<text x="246.1" y="87.3" transform="rotate(-90 246.1 87.3)">Wiper</text>
<text x="75.1" y="127">CCW</text>
<text x="83.3" y="127">CW</text>
<text x="156.4" y="127">CCW</text>
<text x="164.6" y="127">CW</text>
<text x="80.4" y="135.6" transform="rotate(-90 80.4 135.6)">Wiper</text>
<text x="161.7" y="135.6" transform="rotate(-90 161.7 135.6)">Wiper</text>
</g>
</svg>
